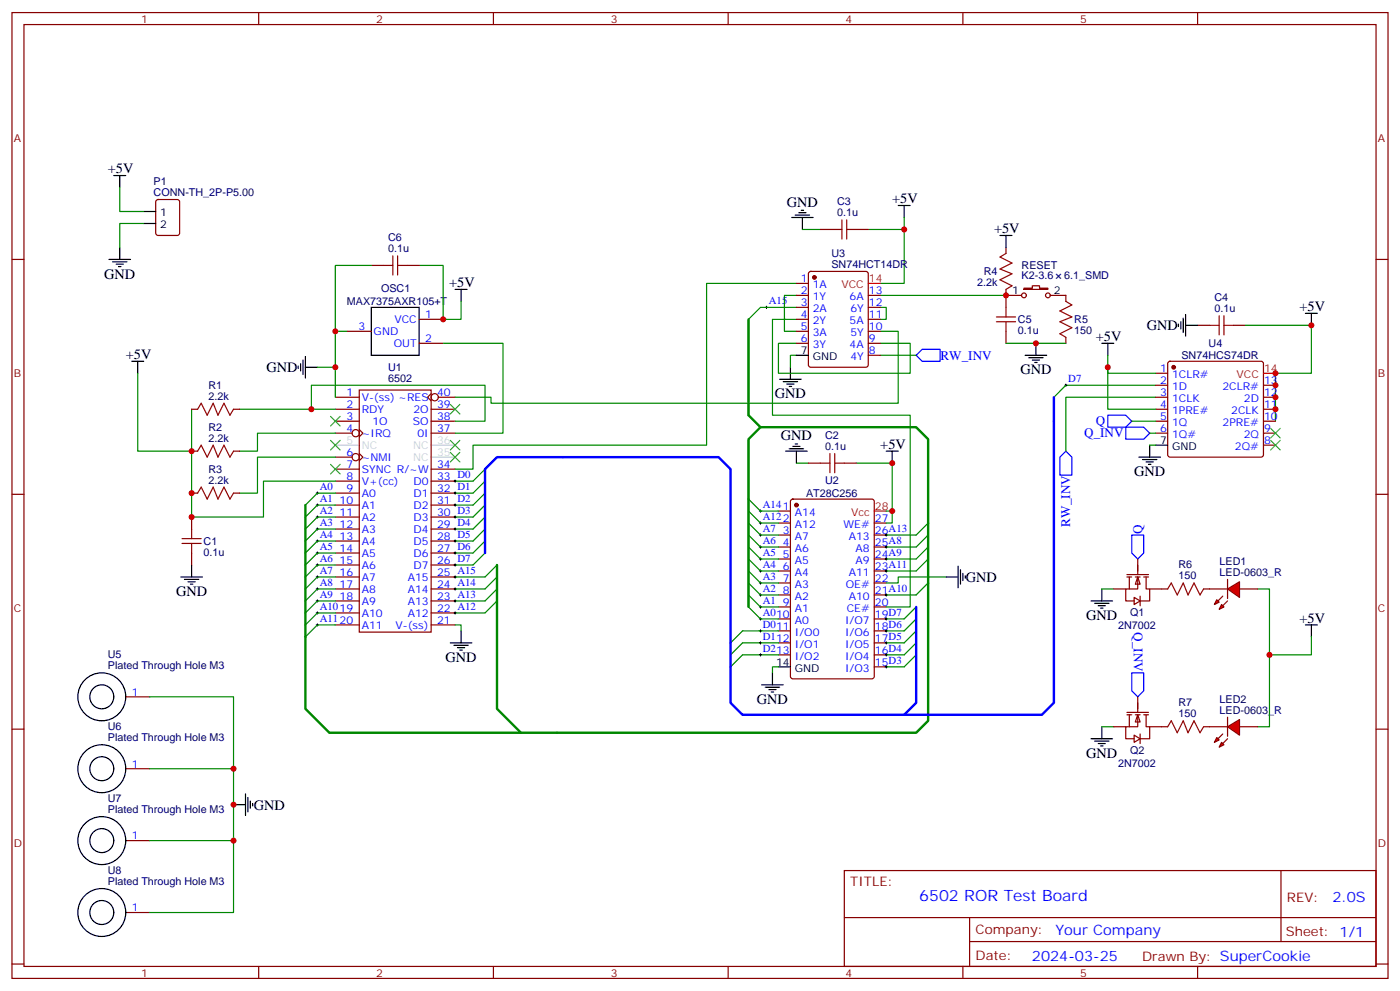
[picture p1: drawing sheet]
<svg xmlns="http://www.w3.org/2000/svg" width="412mm" height="292mm" viewBox="0 0 412 292" stroke-linecap="round" stroke-linejoin="round" font-family="sans-serif">
<g fill="none" stroke="#870000" stroke-width=".35">
<path d="M3.5 3.7h405.4v284.3h-405.4zM7.1 7.2h398.2v277.3h-398.2zM76.2 3.7v3.5M145.3 3.7v3.5M214.5 3.7v3.5M283.6 3.7v3.5M352.8 3.7v3.5M46.1 58.9l.5-.2h5.6l.7 .5v9.4l-.4 .7h-5.9l-.7-.4v-9.5zM3.5 76.4h3.6M241.7 67.6h3.5M252.2 67.6h3.6M296.3 72.8v1.8"/>
<path d="M405.3 76.4h3.6M296.3 85.2v5.3M296.3 97.5v3.6M296.3 87h4.6M301.6 84.8h2.5v-.7h2.1v.7h2.5v.4h-7.1zM309.4 87h4.6v1.7M314 99.3v1.8M352.8 95.8h3.5M363.4 95.8h3.5M98.8 116.9h7M105.8 114.8h21.2v71.3h-21.2zM127 115.9l-1.1 1 1.1 1.1"/>
<path d="M129.1 116.9h5M56.4 120.5h1.8M56.4 132.8h1.8M68.8 120.5h1.8M68.8 132.8h1.8M98.8 120.5h7M98.8 124h7M98.8 127.5h4.9M98.8 134.6h4.9M98.8 138.1h7M105.8 126.5l1.1 1-1.1 1.1M105.8 133.5l1.1 1.1-1.1 1"/>
<path d="M127 120.5h7.1M127 124h7.1M127 127.5h7.1M127 138.1h7.1M238.1 136.3h3.6M248.7 136.3h3.5M3.5 145.5h3.6M56.4 145.2h1.8M56.4 152.2v3.6M68.8 145.2h1.8M98.8 141.6h7M98.8 145.2h7"/>
<path d="M98.8 148.7h7M98.8 152.2h7M98.8 155.8h7M98.8 159.3h7M127 141.6h7.1M127 145.2h7.1M127 148.7h7.1M127 152.2h7.1M127 155.8h7.1M127 159.3h7.1M229.3 150.5h3.5M229.3 154h3.5"/>
<path d="M229.3 157.5h3.5M233.1 147.1l.4-.2h23.3l.7 .5v51.7l-.4 .7h-23.6l-.6-.4-.1-51.8zM257.5 154h3.6M257.5 157.5h3.6M405.3 145.5h3.6M56.4 162.8v3.5M98.8 162.8h7M98.8 166.3h7M98.8 169.9h7M98.8 173.4h7M98.8 176.9h7M127 162.8h7.1"/>
<path d="M127 166.3h7.1M127 169.9h7.1M127 173.4h7.1M127 176.9h7.1M229.3 161h3.5M229.3 164.6h3.5M229.3 168.1h3.5M229.3 171.6h3.5M229.3 175.2h3.5M229.3 178.7h3.5M257.5 161h3.6M257.5 164.6h3.6"/>
<path d="M257.5 168.1h3.6M257.5 171.6h3.6M257.5 175.2h3.6M257.5 178.7h3.6M98.8 180.4h7M98.8 184h7M127 180.4h7.1M127 184h7.1M229.3 182.2h3.5M229.3 185.7h3.5M229.3 189.3h3.5M229.3 192.8h3.5"/>
<path d="M257.5 182.2h3.6M257.5 185.7h3.6M257.5 189.3h3.6M257.5 192.8h3.6M257.5 196.3h3.6M3.5 214.7h3.6M405.3 214.7h3.6M248.7 256.3h156.6v28.2h-156.6zM377.3 256.3v20.9M248.7 270.1h156.5M285.6 277.2h119.6M285.6 270.1v14.2"/>
<path d="M3.5 283.8h3.6M76.2 284.5v3.5M145.3 284.5v3.5M214.5 284.5v3.5M283.6 284.5v3.5M352.8 284.5v3.5M405.3 283.8h3.6"/>
<circle cx="301.6" cy="87" r=".71"/>
<circle cx="308.7" cy="87" r=".71"/>
<circle cx="128.1" cy="116.9" r="1.06"/>
<circle cx="104.8" cy="127.5" r="1.06"/>
<circle cx="104.8" cy="134.6" r="1.06"/>
</g>
<path d="M98.8 131.1h7M127 131.1h7.1M127 134.6h7.1" fill="none" stroke="#ccc" stroke-width=".35"/>
<g fill="none" stroke="#000" stroke-width=".35">
<path d="M33.5 51.7h3.5M35.3 51.7v3.5M32.1 76.4h6.4M33.2 77.1h4.2M34.2 77.8h2.1M34.9 78.5h.7M35.3 72.8v3.6M42.3 62.3h3.6M42.3 65.8h3.6M233.2 64h6.3M234.2 63.3h4.3M235.3 62.6h2.1"/>
<path d="M236 61.9h.7M236.4 64v3.6M264.6 60.5h3.5M266.3 60.5v3.5M294.6 69.3h3.5M296.3 69.3v3.5M134.1 85.2h3.5M135.8 85.2v3.5M347.1 95.4v.7M347.8 94.7v2.1M348.5 93.7v4.2M349.2 95.8h3.6"/>
<path d="M349.2 92.6v6.4M384.5 92.3h3.6M386.3 92.3v3.5M38.8 106.4h3.5M40.6 106.4v3.5M87.8 107.8v.7M88.5 107.1v2.1M89.3 106v4.2M90 108.1h3.5M90 105v6.3M229.7 111.7h6.3M230.7 112.4h4.2"/>
<path d="M231.8 113.1h2.1M232.5 113.8h.7M232.8 108.1v3.6M302 104.6h6.3M303 105.3h4.3M304.1 106h2.1M304.8 106.7h.7M305.2 101.1v3.5M231.4 132.8h6.4M232.5 132.1h4.2M233.5 131.4h2.2M234.2 130.7h.7"/>
<path d="M234.6 132.8v3.5M261.1 132.8h3.5M262.8 132.8v3.5M335.5 134.6h6.3M336.5 135.3h4.3M337.6 136h2.1M338.3 136.7h.7M338.7 131.1v3.5M53.3 169.9h6.3M54.3 170.6h4.3M55.4 171.3h2.1M56.1 172h.7"/>
<path d="M56.4 166.3v3.6M278.7 169.9h3.5M282.2 166.7v6.3M282.9 167.7v4.3M283.6 168.8v2.1M284.3 169.5v.7M321.4 176.9h6.3M322.4 177.6h4.3M323.5 178.3h2.1M324.2 179h.7M324.6 173.4v3.5M132.6 189.3h6.4"/>
<path d="M133.7 190h4.2M134.8 190.7h2.1M135.5 191.4h.7M135.8 185.7v3.6M227.5 198.1v3.5M229.3 196.3h3.5M384.5 184h3.6M386.3 184v3.5M224.4 201.6h6.3M225.4 202.3h4.3M226.5 203h2.1M227.2 203.7h.7"/>
<path d="M321.4 217.5h6.3M322.4 218.2h4.3M323.5 218.9h2.1M324.2 219.6h.7M324.6 214v3.5"/>
</g>
<g fill="none" stroke="#008700" stroke-width=".35">
<path d="M35.3 55.2v7.1h7M42.3 65.8h-7v7M236.4 67.6h5.3M266.3 64v3.6h-10.5M266.3 67.6v15.8h-7M102.3 97.5h-3.5v10.6M234.6 83.4h-26.5v47.7h-68.8v7h-5.2M234.6 94h-7.1v28.2h40.6v56.5h-7M234.6 90.5h-10.6l-3.5 3.5M259.3 97.5h5.3v21.2h-120v-1.8h-10.5M259.3 87h37M366.9 95.8h19.4v14.1h-10.6v14.1"/>
<path d="M40.6 109.9v22.9h15.8v-12.3M93.5 108.1h5.3v8.8M130.5 101.1h17.7v26.4h-14.1M234.6 104.6h-1.8v3.5M296.3 101.1h17.7M340.4 113.4h-26.4l-3.6 3.5M340.4 116.9h-26.4v15.9M56.4 132.8v19.4h21.2v-10.6h21.2M70.6 120.5h28.2M91.7 120.5v-7.1h51.2v10.6h-8.8M98.8 127.5h-23v5.3h-5.2M98.8 134.6h-23v10.6h-5.2"/>
<path d="M142.9 138.1l-3.6 3.5h-5.2M234.6 136.3h3.5M252.2 136.3h10.6v14.2h-1.7M338.7 131.1h1.7M98.8 145.2h-5.3l-3.5 3.5M98.8 148.7h-5.3l-3.5 3.5M98.8 152.2h-5.3l-3.5 3.6M98.8 155.8h-5.3l-3.5 3.5M98.8 159.3h-5.3l-3.5 3.5M142.9 141.6l-3.6 3.6h-5.2M142.9 145.2l-3.6 3.5h-5.2M142.9 148.7l-3.6 3.5h-5.2"/>
<path d="M142.9 152.2l-3.6 3.6h-5.2M142.9 155.8l-3.6 3.5h-5.2M142.9 159.3l-3.6 3.5h-5.2M220.5 146.9l3.5 3.6h5.3M220.5 150.5l3.5 3.5h5.3M220.5 154l3.5 3.5h5.3M220.5 157.5l3.5 3.5h5.3M262.8 150.5v3.5h-1.7M273.4 154l-3.5 3.5h-8.8M273.4 157.5l-3.5 3.5h-8.8M98.8 162.8h-5.3l-3.5 3.5M98.8 166.3h-5.3l-3.5 3.6"/>
<path d="M98.8 169.9h-5.3l-3.5 3.5M98.8 173.4h-5.3l-3.5 3.5M98.8 176.9h-5.3l-3.5 3.5M142.9 162.8l-3.6 3.5h-5.2M146.4 166.3l-3.5 3.6h-8.8M146.4 169.9l-3.5 3.5h-8.8M146.4 173.4l-3.5 3.5h-8.8M146.4 176.9l-3.5 3.5h-8.8M220.5 178.7l3.5 3.5h5.3M220.5 175.2l3.5 3.5h5.3M220.5 171.6l3.5 3.6h5.3M220.5 168.1l3.5 3.5h5.3"/>
<path d="M220.5 164.6l3.5 3.5h5.3M220.5 161l3.5 3.6h5.3M269.9 178.7l-3.6 3.5h-5.2M273.4 171.6l-3.5 3.6h-8.8M273.4 164.6l-3.5 3.5h-8.8M273.4 161l-3.5 3.6h-8.8M278.7 169.9h-14.1v1.7h-3.5M324.6 173.4h3.5M370.4 173.4h3.5v40.6h-3.5M98.8 180.4h-5.3l-3.5 3.6M98.8 184h-5.3l-3.5 3.5M134.1 184h1.7v1.7"/>
<path d="M229.3 196.3h-1.8v1.8M229.3 192.8h-10.6l-3.5 3.5M229.3 189.3h-10.6l-3.5 3.5M229.3 185.7h-10.6l-3.5 3.6M269.9 189.3l-3.6 3.5h-5.2M269.9 185.7l-3.6 3.6h-5.2M269.9 182.2l-3.6 3.5h-5.2M269.9 192.8l-3.6 3.5h-5.2M386.3 187.5v5.3h-12.4M324.6 214h3.5"/>
</g>
<path d="M132.6 119.1l2.9 2.8M135.5 119.1l-2.9 2.8M97.4 129.6l2.8 2.9M97.4 136.7l2.8 2.8M97.4 122.6l2.8 2.8M100.2 129.6l-2.8 2.9M100.2 136.7l-2.8 2.8M100.2 122.6l-2.8 2.8M132.6 133.2l2.9 2.8M132.6 129.6l2.9 2.9M135.5 133.2l-2.9 2.8M135.5 129.6l-2.9 2.9" fill="none" stroke="#3c3" stroke-width=".35"/>
<g fill="none" stroke="#000" stroke-width=".29">
<path d="M225.4 90.5h.7M225.8 90.1v.7M313.6 113.4h.7M314 113.1v.7M93.1 145.2h.7M93.1 148.7h.7M93.1 152.2h.7M93.1 155.8h.7M93.1 159.3h.7M93.5 144.8v.7M93.5 148.3v.7M93.5 151.9v.7"/>
<path d="M93.5 155.4v.7M93.5 158.9v.7M133.7 145.2h.7M133.7 148.7h.7M133.7 152.2h.7M133.7 155.8h.7M133.7 159.3h.7M133.7 141.6h.7M134.1 141.3v.7M134.1 144.8v.7M134.1 148.3v.7M134.1 151.9v.7"/>
<path d="M134.1 155.4v.7M134.1 158.9v.7M223.7 157.5h.7M223.7 154h.7M223.7 150.5h.7M224 150.1v.7M224 153.6v.7M224 157.2v.7M260.7 157.5h.7M261.1 157.2v.7M93.1 162.8h.7M93.1 166.3h.7"/>
<path d="M93.1 169.9h.7M93.1 173.4h.7M93.1 176.9h.7M93.5 162.5v.7M93.5 166v.7M93.5 169.5v.7M93.5 173v.7M93.5 176.6v.7M133.7 162.8h.7M133.7 166.3h.7M133.7 169.9h.7M133.7 173.4h.7"/>
<path d="M133.7 176.9h.7M134.1 162.5v.7M134.1 166v.7M134.1 169.5v.7M134.1 173v.7M134.1 176.6v.7M223.7 178.7h.7M223.7 175.2h.7M223.7 171.6h.7M223.7 168.1h.7M223.7 164.6h.7M223.7 161h.7"/>
<path d="M224 160.7v.7M224 164.2v.7M224 167.7v.8M224 171.3v.7M224 174.8v.7M224 178.3v.7M260.7 175.2h.7M260.7 168.1h.7M260.7 164.6h.7M260.7 161h.7M261.1 160.7v.7M261.1 164.2v.7"/>
<path d="M261.1 167.7v.8M261.1 174.8v.7M93.1 180.4h.7M93.1 184h.7M93.5 180.1v.7M93.5 183.6v.7M133.7 180.4h.7M134.1 180.1v.7M223.7 185.7h.7M223.7 189.3h.7M223.7 192.8h.7M223.7 182.2h.7"/>
<path d="M224 181.9v.7M224 185.4v.7M224 188.9v.7M224 192.4v.7M260.7 185.7h.7M260.7 189.3h.7M260.7 192.8h.7M260.7 196.3h.7M260.7 182.2h.7M261.1 181.9v.7M261.1 185.4v.7M261.1 188.9v.7"/>
<path d="M261.1 192.4v.7M261.1 196v.7"/>
</g>
<path d="M310.4 116.9v90l-3.5 3.5h-40.6M142.9 162.8v-24.7l3.5-3.5h65.3l3.5 3.5v68.8l3.5 3.5h47.6l3.6-3.5v-28.2" fill="none" stroke="#00f" stroke-width=".71"/>
<path d="M220.5 94v28.2l3.5 3.6M90 148.7v60l7 7h172.9l3.5-3.5v-82.9l-3.5-3.5h-45.9l-3.5 3.5v49.4M146.4 166.3v42.4l7.1 7" fill="none" stroke="#008700" stroke-width=".71"/>
<circle cx="234.6" cy="148.7" r=".53" fill="#870000" stroke="#870000" stroke-width=".35"/>
<path d="M257.5 150.5h3.6" fill="none" stroke="#f00" stroke-width=".35"/>
<path d="M271.6 102.8h5.3v3.6h-5.3l-1.7-1.8zM314 132.8l1.7 1.8v5.3h-3.5v-5.3zM326.3 122.2h5.3l1.8 1.8-1.8 1.8h-5.3zM333.4 157.5h3.5v5.3l-1.8 1.8-1.7-1.8zM333.4 198.1h3.5v5.3l-1.8 1.7-1.7-1.7z" fill="none" stroke="#00f" stroke-width=".35"/>
<g fill="none" stroke="#a10000" stroke-width=".35">
<path d="M245.2 67.6h2.8M248 64.7v5.7M249.4 67.6h2.8M249.4 64.7v5.7M296.3 74.6l-1.7 1.1 3.5 1.7-3.5 1.8 3.5 1.4-3.5 1.8 3.5 1.7-1.8 1.1M293.5 93.3h5.7M293.5 94.7h5.7M296.3 90.5v2.8M296.3 94.7v2.8M314 88.7l1.7 1.1-3.5 1.7 3.5 1.8-3.5 1.4 3.5 1.8-3.5 1.7 1.8 1.1M356.3 95.8h2.8M359.1 93v5.6"/>
<path d="M360.5 95.8h2.9M360.5 93v5.6M58.2 120.5l1.1-1.8 1.7 3.5 1.8-3.5 1.4 3.5 1.8-3.5 1.7 3.5 1.1-1.7M58.2 132.8l1.1-1.7 1.7 3.5 1.8-3.5 1.4 3.5 1.8-3.5 1.7 3.5 1.1-1.8M241.7 136.3h2.8M244.5 133.5v5.7M245.9 136.3h2.8M245.9 133.5v5.7M53.6 158.6h5.7M53.6 160h5.7M56.4 155.8v2.8M56.4 160v2.8"/>
<path d="M58.2 145.2l1.1-1.8 1.7 3.5 1.8-3.5 1.4 3.5 1.8-3.5 1.7 3.5 1.1-1.7"/>
</g>
<g fill="#fff" stroke="#870000" stroke-width=".35">
<path d="M335.1 169.9l.7 2.1h-1.4z"/>
<path d="M334.1 175.9l1.7 1-1.7 1.1z"/>
</g>
<path d="M328.1 173.4h3.5M332 169.2h6.3M332 169.9h1.4M332.7 169.9v3.5M334.4 169.9h1.4M335.1 169.9v3.5h-3.5v3.5h2.5M335.1 164.6v4.6M335.8 175.5v2.8M336.9 169.9h1.4M337.6 169.9v3.5h1.1v3.5h-2.9M338.7 173.4h3.5" fill="none" stroke="#870000" stroke-width=".35"/>
<g fill="#fff" stroke="#870000" stroke-width=".35">
<path d="M335.1 210.4l.7 2.1h-1.4z"/>
<path d="M334.1 216.4l1.7 1.1-1.7 1z"/>
</g>
<path d="M328.1 214h3.5M332 209.7h6.3M332 210.4h1.4M332.7 210.4v3.6M334.4 210.4h1.4M335.1 210.4v3.6h-3.5v3.5h2.5M335.1 205.1v4.6M335.8 216.1v2.8M336.9 210.4h1.4M337.6 210.4v3.6h1.1v3.5h-2.9M338.7 214h3.5" fill="none" stroke="#870000" stroke-width=".35"/>
<g fill="#f00" stroke="#870000" stroke-width=".35">
<path d="M361.6 173.4l3.5-2.1v4.6z"/>
<path d="M361.6 170.6v5.6z"/>
</g>
<g fill="#870000" stroke="#870000" stroke-width=".35">
<path d="M361.6 176.9l-1.4 1.4z"/>
<path d="M360.2 175.5l-1.4 1.4z"/>
</g>
<g fill="#f00" stroke="#870000" stroke-width=".35">
<path d="M359.8 178l.7 .7-1.4 .7z"/>
<path d="M358.4 176.6l.7 .7-1.4 .7z"/>
</g>
<path d="M356.3 173.4h5.3M365.1 173.4h5.3" fill="none" stroke="#870000" stroke-width=".35"/>
<g fill="#f00" stroke="#870000" stroke-width=".35">
<path d="M361.6 214l3.5-2.2v4.6z"/>
<path d="M361.6 211.1v5.7z"/>
</g>
<g fill="#870000" stroke="#870000" stroke-width=".35">
<path d="M361.6 217.5l-1.4 1.4z"/>
<path d="M360.2 216.1l-1.4 1.4z"/>
</g>
<g fill="#f00" stroke="#870000" stroke-width=".35">
<path d="M359.8 218.5l.7 .8-1.4 .7z"/>
<path d="M358.4 217.1l.7 .7-1.4 .7z"/>
</g>
<g fill="none" stroke="#870000" stroke-width=".35">
<path d="M109.4 78.1h3.5M119.9 78.1h3.6M102.3 97.5h7.1M123.5 94h7M234.6 94h3.5M234.6 97.5h3.5M234.6 83.4h3.5M234.6 87h3.5M234.6 90.5h3.5M238.4 80.1l.4-.2h16.3l.6 .4 .1 27.1-.5 .7h-16.5l-.6-.4-.1-27.1zM255.8 94h3.5M255.8 97.5h3.5"/>
<path d="M255.8 87h3.5M255.8 90.5h3.5M123.5 101.1h7M234.6 101.1h3.5M255.8 101.1h3.5M255.8 104.6h3.5M340.4 109.9h3.6M340.4 113.4h3.6M340.4 116.9h3.6M344.2 106.6l.5-.2h26.8l.5 .2 .2 .5v26.8l-.3 .5-.4 .2h-26.8l-.5-.2-.2-.5v-26.8zM372.2 113.4h3.5M372.2 116.9h3.5"/>
<path d="M340.4 120.5h3.6M340.4 124h3.6M340.4 127.5h3.6M372.2 120.5h3.5M372.2 124h3.5M372.2 127.5h3.5M372.2 131.1h3.5M342.2 173.4h1.8M354.5 173.4h1.8M37 205.1h7.1M342.2 214h1.8M354.5 214h7.1"/>
<path d="M365.1 214h5.3M37 226.3h7.1M37 247.5h7.1M37 268.6h7.1"/>
</g>
<path d="M112.9 78.1h2.8M115.7 75.3v5.7M117.1 78.1h2.8M117.1 75.3v5.7M344 173.4l1-1.8 1.8 3.6 1.7-3.6 1.5 3.6 1.7-3.6 1.8 3.6 1-1.8M344 214l1-1.8 1.8 3.5 1.7-3.5 1.5 3.5 1.7-3.5 1.8 3.5 1-1.7" fill="none" stroke="#a10000" stroke-width=".35"/>
<g fill="none" stroke="#000" stroke-width=".35">
<path d="M109.4 90.5h14.1v14.1h-14.1zM234.6 104.6h3.5M324.6 101.1h3.5M326.3 101.1v3.5M340.4 131.1h3.6M68.8 236.9h3.5M72.3 233.7v6.4M73 234.8v4.2M73.7 235.8v2.1M74.4 236.5v.7"/>
<circle cx="30" cy="205.1" r="7.1"/>
<circle cx="30" cy="205.1" r="3.5"/>
<circle cx="30" cy="226.3" r="7.1"/>
<circle cx="30" cy="226.3" r="3.5"/>
<circle cx="30" cy="247.5" r="7.1"/>
<circle cx="30" cy="247.5" r="3.5"/>
<circle cx="30" cy="268.6" r="7.1"/>
<circle cx="30" cy="268.6" r="3.5"/>
</g>
<g fill="none" stroke="#008700" stroke-width=".35">
<path d="M109.4 78.1h-10.6v19.4M123.5 78.1h7v15.9h5.3v-5.3M234.6 87h-3.5v10.5h3.5M259.3 90.5h1.8v3.5h-1.8M234.6 101.1h-5.3v8.8h38.8v-8.8h-8.8M259.3 104.6h10.6M326.3 104.6v5.3h14.1M326.3 108.1v12.4h14.1M333.4 124h7M338.7 127.5h1.7M44.1 205.1h24.7v42.4h-24.7M44.1 226.3h24.7"/>
<path d="M68.8 247.5v21.1h-24.7"/>
</g>
<g fill="#870000" stroke="#870000" stroke-width=".35">
<circle cx="345.7" cy="108.1" r=".53"/>
<circle cx="239.9" cy="81.7" r=".53"/>
</g>
<path d="M255.8 83.4h3.5M372.2 109.9h3.5" fill="none" stroke="#f00" stroke-width=".35"/>
<path d="M331.6 125.8h5.3l1.8 1.7-1.8 1.8h-5.3z" fill="none" stroke="#00f" stroke-width=".35"/>
<path d="M374.3 126.1l2.8 2.8M374.3 129.6l2.8 2.9M377.1 126.1l-2.8 2.8M377.1 129.6l-2.8 2.9" fill="none" stroke="#3c3" stroke-width=".35"/>
<g fill="#c00">
<circle cx="56.4" cy="132.8" r=".88"/>
<circle cx="91.7" cy="120.5" r=".88"/>
<circle cx="266.3" cy="67.6" r=".88"/>
<circle cx="262.8" cy="136.3" r=".88"/>
<circle cx="262.8" cy="150.5" r=".88"/>
<circle cx="98.8" cy="108.1" r=".88"/>
<circle cx="373.9" cy="192.8" r=".88"/>
<circle cx="56.4" cy="145.2" r=".88"/>
<circle cx="56.4" cy="152.2" r=".88"/>
<circle cx="296.3" cy="87" r=".88"/>
<circle cx="305.2" cy="101.1" r=".88"/>
<circle cx="98.8" cy="97.5" r=".88"/>
<circle cx="130.5" cy="94" r=".88"/>
<circle cx="68.8" cy="236.9" r=".88"/>
<circle cx="68.8" cy="226.3" r=".88"/>
<circle cx="68.8" cy="247.5" r=".88"/>
<circle cx="326.3" cy="108.1" r=".88"/>
<circle cx="386.3" cy="95.8" r=".88"/>
<circle cx="375.7" cy="109.9" r=".88"/>
<circle cx="375.7" cy="113.4" r=".88"/>
<circle cx="375.7" cy="116.9" r=".88"/>
<circle cx="375.7" cy="120.5" r=".88"/>
</g>
<text font-size="4.6" fill="#00f" x="270.8" y="265.3">6502 ROR Test Board</text>
<g font-size="4.2">
<text x="31.7" y="51">+5V</text>
<text x="262.8" y="59.8">+5V</text>
<text x="231.8" y="60.8">GND</text>
<text x="292.8" y="68.6">+5V</text>
<text x="30.7" y="82">GND</text>
<text x="132.3" y="84.5">+5V</text>
<text x="382.8" y="91.5">+5V</text>
<text x="322.8" y="100.4">+5V</text>
<text x="337.8" y="97.2">GND</text>
<text x="37" y="105.7">+5V</text>
<text x="78.5" y="109.6">GND</text>
<text x="300.6" y="110.2">GND</text>
<text x="228.2" y="117.3">GND</text>
<text x="230" y="129.6">GND</text>
<text x="259.3" y="132.1">+5V</text>
<text x="334.1" y="140.2">GND</text>
<text x="284.5" y="171.3">GND</text>
<text x="51.9" y="175.5">GND</text>
<text x="320" y="182.6">GND</text>
<text x="382.8" y="183.3">+5V</text>
<text x="131.2" y="194.9">GND</text>
<text x="223" y="207.3">GND</text>
<text x="320" y="223.1">GND</text>
<text x="74.8" y="238.3">GND</text>
</g>
<g font-size="4.2" fill="#00f">
<text x="392.5" y="265.6">2.0S</text>
<text x="310.9" y="275.1">Your Company</text>
<text x="304" y="282.9">2024-03-25</text>
</g>
<g font-size="3.9" fill="#00f">
<text x="277" y="105.8">RW_INV</text>
<text x="322.8" y="125.2">Q</text>
<text x="319.4" y="128.8">Q_INV</text>
<text x="315.2" y="155" transform="rotate(-90 315.2 155)">RW_INV</text>
<text x="336.4" y="157.1" transform="rotate(-90 336.4 157.1)">Q</text>
<text x="334" y="186.1" transform="rotate(90 334 186.1)">Q_INV</text>
</g>
<g font-size="3.9" fill="#800">
<text x="250.5" y="260.9">TITLE:</text>
<text x="379.1" y="265.6">REV:</text>
<text x="287.4" y="275.1">Company:</text>
<text x="378.7" y="275.7">Sheet: 1/1</text>
<text x="287.4" y="282.8">Date:</text>
<text x="336.4" y="282.8">Drawn By: SuperCookie</text>
</g>
<g font-size="3.2" fill="#800">
<text x="41.6" y="6.7">1</text>
<text x="110.8" y="6.7">2</text>
<text x="179.9" y="6.7">3</text>
<text x="249.1" y="6.7">4</text>
<text x="318.2" y="6.7">5</text>
<text x="4.1" y="41.8">A</text>
<text x="405.9" y="41.8">A</text>
<text x="4.1" y="110.9">B</text>
<text x="405.9" y="110.9">B</text>
<text x="4.1" y="180.1">C</text>
<text x="405.9" y="180.1">C</text>
<text x="4.1" y="249.2">D</text>
<text x="405.9" y="249.2">D</text>
<text x="41.6" y="287.5">1</text>
<text x="110.8" y="287.5">2</text>
<text x="179.9" y="287.5">3</text>
<text x="249.1" y="287.5">4</text>
<text x="318.2" y="287.5">5</text>
</g>
<g font-size="3.2" fill="#000080">
<text x="45.3" y="57.7">CONN-TH_2P-P5.00</text>
<text x="45.3" y="54.5">P1</text>
<text x="246.6" y="63.7">0.1u</text>
<text x="246.6" y="60.5">C3</text>
<text x="114.3" y="71.1">C6</text>
<text x="114.3" y="74.3">0.1u</text>
<text x="244.9" y="75.6">U3</text>
<text x="244.9" y="78.8">SN74HCT14DR</text>
<text x="289.8" y="81.1">R4</text>
<text x="300.9" y="82.3">K2-3.6</text>
<text x="300.9" y="79.2">RESET</text>
<text x="313.5" y="82.3">6.1_SMD</text>
<text x="102.2" y="89.8">MAX7375AXR105+T</text>
<text x="112.3" y="86.1">OSC1</text>
<text x="287.9" y="84.2">2.2k</text>
<text x="357.7" y="88.7">C4</text>
<text x="299.9" y="95.2">C5</text>
<text x="316.4" y="95.2">R5</text>
<text x="357.7" y="91.9">0.1u</text>
<text x="299.9" y="98.3">0.1u</text>
<text x="316.4" y="98.3">150</text>
<text x="348" y="105.8">SN74HCS74DR</text>
<text x="356" y="102.2">U4</text>
<text x="114.3" y="112.4">6502</text>
<text x="114.3" y="109.2">U1</text>
<text x="61.4" y="117.7">2.2k</text>
<text x="61.4" y="114.4">R1</text>
<text x="61.4" y="130">2.2k</text>
<text x="61.4" y="126.8">R2</text>
<text x="243.1" y="129.2">C2</text>
<text x="243.1" y="132.5">0.1u</text>
<text x="61.4" y="142.3">2.2k</text>
<text x="61.4" y="139.1">R3</text>
<text x="243.1" y="142.5">U2</text>
<text x="237.5" y="146.3">AT28C256</text>
<text x="60" y="160.5">C1</text>
<text x="60" y="163.6">0.1u</text>
<text x="347.1" y="167.3">R6</text>
<text x="359.2" y="166.3">LED1</text>
<text x="347.1" y="170.6">150</text>
<text x="359.2" y="169.5">LED-0603_R</text>
<text x="329.4" y="185.1">2N7002</text>
<text x="332.9" y="181.3">Q1</text>
<text x="31.8" y="197">Plated Through Hole M3</text>
<text x="31.8" y="193.9">U5</text>
<text x="347.1" y="207.9">R7</text>
<text x="359.2" y="206.9">LED2</text>
<text x="31.8" y="215">U6</text>
<text x="347.1" y="211.1">150</text>
<text x="359.2" y="210.1">LED-0603_R</text>
<text x="31.8" y="218.2">Plated Through Hole M3</text>
<text x="332.9" y="221.9">Q2</text>
<text x="329.4" y="225.7">2N7002</text>
<text x="31.8" y="239.4">Plated Through Hole M3</text>
<text x="31.8" y="236.2">U7</text>
<text x="31.8" y="257.4">U8</text>
<text x="31.8" y="260.5">Plated Through Hole M3</text>
</g>
<g font-size="3.2">
<text x="47.2" y="63.7">1</text>
<text x="47.2" y="67.2">2</text>
<text x="298.2" y="86.6">1</text>
<text x="310.4" y="86.6">2</text>
<text x="235.9" y="104.2">7</text>
<text x="239.4" y="106">GND</text>
<text x="341.8" y="130.7">7</text>
<text x="345.3" y="132.5">GND</text>
<text x="228.6" y="196">14</text>
<text x="234.1" y="197.7">GND</text>
</g>
<g font-size="3.2" fill="#00f">
<text x="235.9" y="83.1">1</text>
<text x="226.5" y="89.6">A15</text>
<text x="235.9" y="86.6">2</text>
<text x="239.4" y="84.8">1A</text>
<text x="239.4" y="88.4">1Y</text>
<text x="250.3" y="88.4">6A</text>
<text x="255.9" y="86.6">13</text>
<text x="116.2" y="95.1">VCC</text>
<text x="125.2" y="93.7">1</text>
<text x="235.9" y="90.1">3</text>
<text x="235.9" y="93.7">4</text>
<text x="239.4" y="91.9">2A</text>
<text x="239.4" y="95.4">2Y</text>
<text x="250.3" y="95.4">5A</text>
<text x="250.5" y="91.9">6Y</text>
<text x="255.9" y="93.7">11</text>
<text x="255.9" y="90.1">12</text>
<text x="105.6" y="97.2">3</text>
<text x="110.1" y="98.6">GND</text>
<text x="125.2" y="100.7">2</text>
<text x="235.9" y="97.2">5</text>
<text x="235.9" y="100.7">6</text>
<text x="239.4" y="99">3A</text>
<text x="250.5" y="99">5Y</text>
<text x="255.9" y="100.7">9</text>
<text x="255.9" y="97.2">10</text>
<text x="116" y="102.1">OUT</text>
<text x="239.4" y="102.5">3Y</text>
<text x="250.3" y="102.5">4A</text>
<text x="250.5" y="106">4Y</text>
<text x="255.9" y="104.2">8</text>
<text x="314.7" y="112.5">D7</text>
<text x="341.8" y="109.5">1</text>
<text x="341.8" y="113.1">2</text>
<text x="345.3" y="111.3">1CLR#</text>
<text x="372.4" y="113.1">13</text>
<text x="102.1" y="116.6">1</text>
<text x="106.5" y="118">V-(ss) ~RES</text>
<text x="128.8" y="116.6">40</text>
<text x="341.8" y="116.6">3</text>
<text x="345.3" y="114.8">1D</text>
<text x="345.3" y="118.4">1CLK</text>
<text x="360.1" y="114.8">2CLR#</text>
<text x="366.4" y="118.4">2D</text>
<text x="372.4" y="116.6">12</text>
<text x="102.1" y="120.1">2</text>
<text x="102.1" y="123.6">3</text>
<text x="106.5" y="121.5">RDY</text>
<text x="109.7" y="125.1">1O</text>
<text x="121.6" y="125.1">SO</text>
<text x="121.8" y="121.5">2O</text>
<text x="128.8" y="123.6">38</text>
<text x="128.8" y="120.1">39</text>
<text x="341.8" y="120.1">4</text>
<text x="341.8" y="123.6">5</text>
<text x="345.3" y="121.9">1PRE#</text>
<text x="345.3" y="125.4">1Q</text>
<text x="360.1" y="125.4">2PRE#</text>
<text x="362.7" y="121.9">2CLK</text>
<text x="372.4" y="123.6">10</text>
<text x="372.4" y="120.1">11</text>
<text x="102.1" y="127.2">4</text>
<text x="106.5" y="128.6">~IRQ</text>
<text x="122.9" y="128.6">0I</text>
<text x="128.8" y="127.2">37</text>
<text x="341.8" y="127.2">6</text>
<text x="345.3" y="128.9">1Q#</text>
<text x="366.4" y="128.9">2Q</text>
<text x="372.4" y="130.7">8</text>
<text x="372.4" y="127.2">9</text>
<text x="102.1" y="134.2">6</text>
<text x="102.1" y="137.8">7</text>
<text x="106.5" y="135.6">~NMI</text>
<text x="128.8" y="137.8">34</text>
<text x="363.8" y="132.5">2Q#</text>
<text x="102.1" y="141.3">8</text>
<text x="106.5" y="139.2">SYNC R/~W</text>
<text x="106.5" y="142.7">V+(cc)</text>
<text x="121.8" y="142.7">D0</text>
<text x="128.8" y="141.3">33 D0</text>
<text x="94.2" y="144.3">A0</text>
<text x="94.2" y="147.8">A1</text>
<text x="100" y="148.3">10</text>
<text x="102.1" y="144.8">9</text>
<text x="106.5" y="146.2">A0</text>
<text x="106.5" y="149.8">A1</text>
<text x="121.8" y="149.8">D2</text>
<text x="121.8" y="146.2">D1</text>
<text x="128.8" y="148.3">31 D2</text>
<text x="128.8" y="144.8">32 D1</text>
<text x="224.7" y="149.6">A141</text>
<text x="94.2" y="151.3">A2</text>
<text x="94.2" y="154.9">A3</text>
<text x="100" y="151.9">11</text>
<text x="100" y="155.4">12</text>
<text x="106.5" y="153.3">A2</text>
<text x="121.8" y="153.3">D3</text>
<text x="128.8" y="155.4">29 D4</text>
<text x="128.8" y="151.9">30 D3</text>
<text x="224.7" y="153.1">A122</text>
<text x="234.1" y="151.9">A14</text>
<text x="234.1" y="155.4">A12</text>
<text x="248.5" y="155.4">WE#</text>
<text x="257.7" y="153.6">27</text>
<text x="94.2" y="158.4">A4</text>
<text x="94.2" y="161.9">A5</text>
<text x="100" y="158.9">13</text>
<text x="106.5" y="156.8">A3</text>
<text x="106.5" y="160.3">A4</text>
<text x="121.8" y="160.3">D5</text>
<text x="121.8" y="156.8">D4</text>
<text x="128.8" y="158.9">28 D5</text>
<text x="224.7" y="160.2">A6</text>
<text x="224.7" y="156.6">A7</text>
<text x="230.6" y="157.2">3</text>
<text x="230.6" y="160.7">4</text>
<text x="234.1" y="158.9">A7</text>
<text x="250" y="158.9">A13</text>
<text x="257.7" y="160.7">25A8</text>
<text x="257.7" y="157.2">26A13</text>
<text x="94.2" y="165.5">A6</text>
<text x="100" y="162.5">14</text>
<text x="100" y="166">15</text>
<text x="106.5" y="163.9">A5</text>
<text x="106.5" y="167.4">A6</text>
<text x="121.8" y="167.4">D7</text>
<text x="121.8" y="163.9">D6</text>
<text x="128.8" y="166">26 D7</text>
<text x="128.8" y="162.5">27 D6</text>
<text x="224.7" y="167.2">A4</text>
<text x="224.7" y="163.7">A5</text>
<text x="230.6" y="164.2">5</text>
<text x="230.6" y="167.7">6</text>
<text x="234.1" y="162.5">A6</text>
<text x="234.1" y="166">A5</text>
<text x="252" y="166">A9</text>
<text x="252" y="162.5">A8</text>
<text x="257.7" y="167.7">23A11</text>
<text x="257.7" y="164.2">24A9</text>
<text x="94.2" y="169">A7</text>
<text x="94.2" y="172.5">A8</text>
<text x="100" y="169.5">16</text>
<text x="100" y="173">17</text>
<text x="106.5" y="170.9">A7</text>
<text x="120.1" y="170.9">A15</text>
<text x="128.8" y="173">24 A14</text>
<text x="128.8" y="169.5">25 A15</text>
<text x="224.7" y="170.7">A3</text>
<text x="230.6" y="171.3">7</text>
<text x="234.1" y="169.5">A4</text>
<text x="234.1" y="173">A3</text>
<text x="249.1" y="173">OE#</text>
<text x="250" y="169.5">A11</text>
<text x="257.7" y="171.3">22</text>
<text x="94.2" y="176">A9</text>
<text x="94.2" y="179.6">A1019</text>
<text x="100" y="176.6">18</text>
<text x="106.5" y="174.4">A8</text>
<text x="106.5" y="178">A9</text>
<text x="120.1" y="178">A13</text>
<text x="120.1" y="174.4">A14</text>
<text x="128.8" y="176.6">23 A13</text>
<text x="224.7" y="177.8">A1</text>
<text x="224.7" y="174.3">A2</text>
<text x="230.6" y="174.8">8</text>
<text x="230.6" y="178.3">9</text>
<text x="234.1" y="176.6">A2</text>
<text x="250" y="176.6">A10</text>
<text x="257.7" y="178.3">20</text>
<text x="257.7" y="174.8">21A10</text>
<text x="94.2" y="183.1">A1120</text>
<text x="106.5" y="181.5">A10</text>
<text x="106.5" y="185">A11</text>
<text x="116.5" y="185">V-(ss)</text>
<text x="120.1" y="181.5">A12</text>
<text x="128.8" y="183.6">21</text>
<text x="128.8" y="180.1">22 A12</text>
<text x="224.7" y="184.9">D011</text>
<text x="224.7" y="181.3">A010</text>
<text x="234.1" y="180.1">A1</text>
<text x="234.1" y="183.6">A0</text>
<text x="248.9" y="183.6">I/O7</text>
<text x="249.4" y="180.1">CE#</text>
<text x="257.7" y="185.4">18D6</text>
<text x="257.7" y="181.9">19D7</text>
<text x="224.7" y="188.4">D112</text>
<text x="224.7" y="191.9">D213</text>
<text x="234.1" y="187.1">I/O0</text>
<text x="234.1" y="190.7">I/O1</text>
<text x="248.9" y="190.7">I/O5</text>
<text x="248.9" y="187.1">I/O6</text>
<text x="257.7" y="188.9">17D5</text>
<text x="234.1" y="194.2">I/O2</text>
<text x="248.9" y="197.7">I/O3</text>
<text x="248.9" y="194.2">I/O4</text>
<text x="257.7" y="196">15D3</text>
<text x="257.7" y="192.4">16D4</text>
<text x="38.8" y="204.8">1</text>
<text x="38.8" y="226">1</text>
<text x="38.8" y="247.1">1</text>
<text x="38.8" y="268.3">1</text>
</g>
<g font-size="3.2" fill="#f00">
<text x="255.9" y="83.1">14</text>
<text x="247.9" y="84.8">VCC</text>
<text x="364.3" y="111.3">VCC</text>
<text x="372.4" y="109.5">14</text>
<text x="250.8" y="151.9">Vcc</text>
<text x="257.7" y="150.1">28</text>
</g>
<g font-size="3.2" fill="#ccc">
<text x="102.1" y="130.7">5</text>
<text x="128.8" y="130.7">36</text>
<text x="106.5" y="132.1">NC</text>
<text x="121.7" y="135.6">NC</text>
<text x="121.7" y="132.1">NC</text>
<text x="128.8" y="134.2">35</text>
</g>
</svg>
